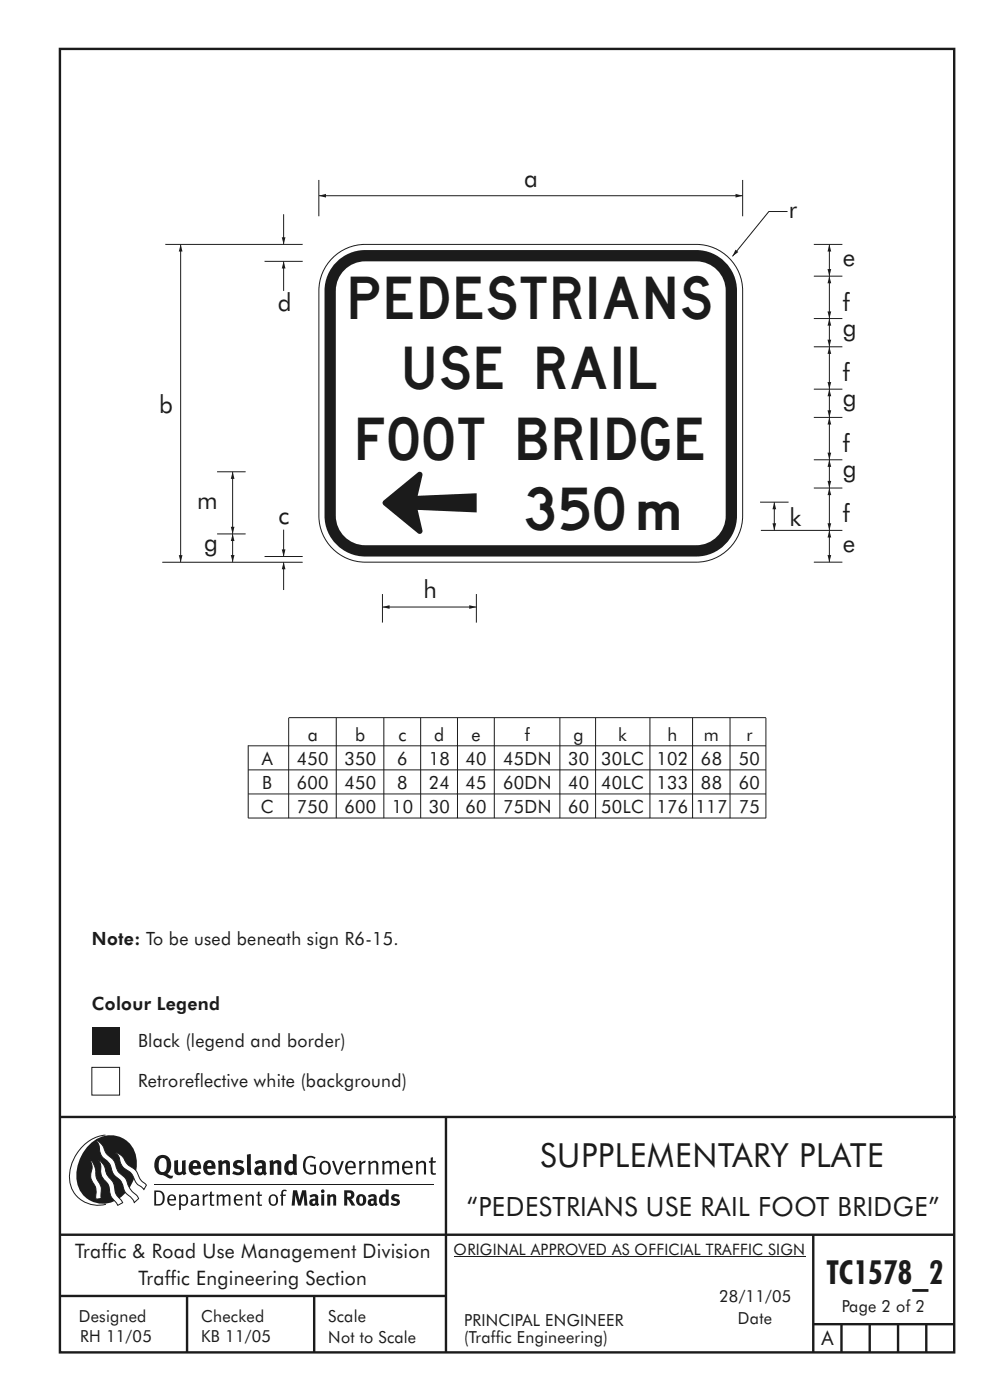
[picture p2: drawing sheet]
<svg xmlns="http://www.w3.org/2000/svg" width="210mm" height="297mm" viewBox="0 0 210 297" stroke-linecap="round" stroke-linejoin="round" font-family="sans-serif">
<g fill="none" stroke="#1f1a17" stroke-width=".51">
<path d="M12.7 10.4h190v276.9h-190zM12.7 237.3h190.3M94.7 237.2v50.1M12.7 262.3h190.1M12.7 275.3h82M39.7 275.3v12M66.7 275.3v12M172.7 262.3v25M172.7 281.3h30M178.7 281.3v6M184.7 281.3v6M190.7 281.3v6"/>
<path d="M196.7 281.3v6"/>
</g>
<path d="M96.3 267h74.8" fill="none" stroke="#1f1a17" stroke-width=".21"/>
<g fill="#1f1a17">
<path d="M65 245.9a1.61 1.61 0 0 1 2 0l-.2 .3a1.17 1.17 0 0 0-1.4-.2 1.17 1.17 0 0 0-.5 1.3 1.42 1.42 0 0 0 1.2 1.8l.6-.1v-1.2h-.8l-.1-.4h1.3v1.8a1.82 1.82 0 0 1-2.1 0 1.82 1.82 0 0 1-.6-2.1l.2-.7z" fill-rule="evenodd"/>
<path d="M68.3 246.8a1.77 1.77 0 0 0 .3 2.7 1.39 1.39 0 0 0 1.4-.5 1.39 1.39 0 0 0 .2-1.5 1.19 1.19 0 0 0-1.9-.7zM68.6 247.1a.83 .83 0 0 1 1 .1 .83 .83 0 0 1 .2 .9 .75 .75 0 0 1-.6 1.1 .75 .75 0 0 1-.9-.9l.1-.9z" fill-rule="evenodd"/>
<path d="M70.5 246.6h.5l.8 2.4 .8-2.4h.4l-1 2.9h-.4z" fill-rule="evenodd"/>
<path d="M73.6 247a1.74 1.74 0 0 0 .5 2.5l1-.1 .4-.2-.2-.3a.89 .89 0 0 1-1 .2 .89 .89 0 0 1-.5-1h1.8a1.15 1.15 0 0 0-.5-1.4 1.15 1.15 0 0 0-1.5 .3zM74 247.1a.67 .67 0 0 1 .8-.1 .67 .67 0 0 1 .3 .8h-1.3z" fill-rule="evenodd"/>
<path d="M76.2 246.7l.5-.1v.4l.6-.4h.4l-.2 .5a.61 .61 0 0 0-.7 .6v1.8h-.5z" fill-rule="evenodd"/>
<path d="M78.2 246.7l.4-.1 .1 .4a.89 .89 0 0 1 .9-.4 .89 .89 0 0 1 .8 .7v2.2h-.5v-2.2l-.1-.2-.3-.1-.8 .3v2.2h-.4z" fill-rule="evenodd"/>
<path d="M81.1 246.7l.5-.1v.4a.83 .83 0 0 1 .8-.4 .83 .83 0 0 1 .7 .4 .86 .86 0 0 1 1-.4 .86 .86 0 0 1 .7 .7v2.2h-.5v-2.4a.5 .5 0 0 0-.8 .1l-.3 .2v2.1h-.5v-2.3l-.3-.2-.8 .3v2.2h-.4z" fill-rule="evenodd"/>
<path d="M85.7 247a1.74 1.74 0 0 0 .5 2.5l1-.1 .4-.2-.2-.3a.89 .89 0 0 1-1 .2 .89 .89 0 0 1-.5-1h1.7a1.15 1.15 0 0 0-.4-1.4 1.15 1.15 0 0 0-1.5 .3zM86.1 247.1a.67 .67 0 0 1 .8-.1 .67 .67 0 0 1 .3 .8h-1.3z" fill-rule="evenodd"/>
<path d="M88.3 246.7l.4-.1 .1 .4a.89 .89 0 0 1 1-.4 .89 .89 0 0 1 .7 .7v2.2h-.5v-2.2l-.1-.2-.3-.1-.8 .3v2.2h-.4z" fill-rule="evenodd"/>
<path d="M91.5 245.9l.5-.1-.1 .8h.7l-.1 .4h-.6v2.1l.1 .1h.5l.1 .3a.71 .71 0 0 1-1.1-.6v-1.9h-.4v-.4h.4z" fill-rule="evenodd"/>
<path d="M37 246.6l.8-.2v2a.46 .46 0 0 0 .2 .6 .46 .46 0 0 0 .7-.2v-2.2l.7-.2v2.4l.2 .5-.6 .3-.2-.3a1.03 1.03 0 0 1-1.2 .3 1.03 1.03 0 0 1-.6-1.1z" fill-rule="evenodd"/>
<path d="M40.5 246.8a1.64 1.64 0 0 0-.1 2.3 1.64 1.64 0 0 0 2.3 .1l-.3-.4a.78 .78 0 0 1-.9 .3 .78 .78 0 0 1-.6-.8h1.8a1.37 1.37 0 0 0-.5-1.7 1.37 1.37 0 0 0-1.7 .2zM41.1 247.2a.48 .48 0 0 1 .6-.1 .48 .48 0 0 1 .2 .6h-.9z" fill-rule="evenodd"/>
<path d="M43.5 246.8a1.65 1.65 0 0 0-.2 2 1.65 1.65 0 0 0 1.9 .7l.6-.3-.4-.4a.78 .78 0 0 1-.9 .3 .78 .78 0 0 1-.5-.8h1.8a1.37 1.37 0 0 0-.6-1.7 1.37 1.37 0 0 0-1.7 .2zM44.1 247.2a.48 .48 0 0 1 .7-.1 .48 .48 0 0 1 .1 .6h-.9z" fill-rule="evenodd"/>
<path d="M46.3 246.6l.7-.2 .1 .4a.95 .95 0 0 1 1.1-.3 .95 .95 0 0 1 .6 .8v2.3h-.7l-.1-2.3-.2-.2-.6 .3v2.2h-.8z" fill-rule="evenodd"/>
<path d="M49.7 246.8a1.73 1.73 0 0 1 2.1-.1l-.3 .5-.5-.2a.42 .42 0 0 0-.6 .3l.1 .2a1.23 1.23 0 0 1 1.4 1.1 1.47 1.47 0 0 1-2.3 .9l-.3-.2 .3-.6 .8 .3a.47 .47 0 0 0 .7-.3 .87 .87 0 0 0-1.1-.5l-.4-.2-.1-.4z" fill-rule="evenodd"/>
<path d="M54.1 246.8l.3 .6 .3-.2a.62 .62 0 0 1 .9 .1l.1 .4a1.21 1.21 0 0 0-1.3 .3 1.21 1.21 0 0 0-.2 1.3 1.19 1.19 0 0 0 1.7 0l.4 .4 .4-.5-.2-.3v-1.4a.96 .96 0 0 0-1.4-1.1zM55 248.3l.7-.1v.7a.43 .43 0 0 1-.7 .1 .43 .43 0 0 1 0-.7z" fill-rule="evenodd"/>
<path d="M57.2 246.6l.7-.2 .1 .4a.95 .95 0 0 1 1.1-.3 .95 .95 0 0 1 .6 .8v2.3h-.8v-2.3l-.2-.2-.6 .3v2.2h-.8z" fill-rule="evenodd"/>
<path d="M62.2 245.1v1.5a1.29 1.29 0 0 0-1.4 .2 1.29 1.29 0 0 0-.4 1.3 1.24 1.24 0 0 0 .5 1.3 1.24 1.24 0 0 0 1.4 0l.1 .2h.7l-.1-4.4zM61.5 247.2l.4-.1 .3 .2v1.5l-.2 .1a.48 .48 0 0 1-.7-.4 1.52 1.52 0 0 1 .2-1.3z" fill-rule="evenodd"/>
<path d="M52.4 245.3l.8-.2 .2 4.5h-.8v-.2z" fill-rule="evenodd"/>
</g>
<path d="M22.4 241.1a9 9 0 0 0-7.3 10.9 6.2 6.2 0 0 0 7.4 3.8M32.8 251.7h59.4" fill="none" stroke="#1f1a17" stroke-width=".21"/>
<path d="M19.1 243a5.7 5.7 0 0 1 6.6-1.4 5.7 5.7 0 0 1 3.4 5.7 8.6 8.6 0 0 1-6.3 8.3 5.7 5.7 0 0 1-6.5-7 9.9 9.9 0 0 1 2.8-5.6z" fill-rule="evenodd" fill="#1f1a17"/>
<path d="M24.5 244.8a3.1 3.1 0 0 1 2.3 2.2l.8 .7a3.2 3.2 0 0 1 1.9 2.4l.4 .6 1.2 1.1-.5 .9-.3-.3a3.5 3.5 0 0 1-1.8-2.1 3.8 3.8 0 0 0-2.2-2.2 3.5 3.5 0 0 1-1-2.2zM20.5 242.2a3.4 3.4 0 0 1 1.9 2.4l.7 .9a3.7 3.7 0 0 1 1.8 2.9l.7 .9a3.5 3.5 0 0 1 1.7 2.6 6.3 6.3 0 0 0 1.9 2.2l.2 .5-.9 .9a6.1 6.1 0 0 0-1.9-2.3l-.3-.7a3.6 3.6 0 0 0-2-2.8l-.5-1a3.6 3.6 0 0 0-2-2.8 3.7 3.7 0 0 1-.7-2.4zM21 246.4a3.4 3.4 0 0 1 1.6 2.7l.5 1a3.8 3.8 0 0 1 1.4 3.1l.3 .7 1.2 1.6-1 .5-.5-.7a3.2 3.2 0 0 1-1.3-2.8 4.3 4.3 0 0 0-1.4-2.2 4.7 4.7 0 0 1-.4-3zM19.3 246.4a5.1 5.1 0 0 1 1.1 3.7l.3 .7a3.1 3.1 0 0 1 .7 3l.1 .8-1.1 .2-.1-.8a3.5 3.5 0 0 0-.8-3.3 3.6 3.6 0 0 1 .1-2.5z" fill-rule="evenodd" fill="#fff" stroke="#1f1a17" stroke-width=".21"/>
<g fill="#1f1a17">
<path d="M19.5 218.2h5.9v5.9h-5.9z"/>
<path d="M33.4 245.8a2.51 2.51 0 0 0 .4 3.7l.8 .1a2.78 2.78 0 0 0 2 .7l.2-.6h-.5l-.8-.3a2.56 2.56 0 0 0 0-3.8 1.83 1.83 0 0 0-2.1 .2zM34.1 246.1a.87 .87 0 0 1 1 .1 .87 .87 0 0 1 .3 .9v.4a1.17 1.17 0 0 1-.8 1.5l-.4-.1a2.38 2.38 0 0 1-.1-2.8z" fill-rule="evenodd"/>
<path d="M33.2 253.2v2.6a1.12 1.12 0 0 0 1.1-.3 1.12 1.12 0 0 0 .3-1.2l-.1-.5-.4-.5zM32.8 252.9h1.1a1.67 1.67 0 0 1 1.1 1.6 1.67 1.67 0 0 1-1.2 1.6h-1zM36.1 254.2l-.2 .5h1.1a.55 .55 0 0 0-.2-.6 .55 .55 0 0 0-.7 .1zM35.8 254a.95 .95 0 0 1 1.2-.1 .95 .95 0 0 1 .4 1.1h-1.5a.72 .72 0 0 0 .4 .8 .72 .72 0 0 0 .9-.2l.1 .3a1.15 1.15 0 0 1-1.5 0 1.15 1.15 0 0 1-.2-1.5zM38.4 254.4v1.1a.7 .7 0 0 0 1 .2 .7 .7 0 0 0 .2-.9 .61 .61 0 0 0-.4-.7 .61 .61 0 0 0-.8 .3zM38 253.8l.4-.1v.4a.95 .95 0 0 1 1.2-.2 .95 .95 0 0 1 .4 1.2 .92 .92 0 0 1-.5 .9 .92 .92 0 0 1-1.1-.1v1.1l-.4 .1zM41 255.1a.5 .5 0 0 0 .2 .8 .5 .5 0 0 0 .6-.4l.1-.6zM40.6 254a1 1 0 0 1 1.6 .3v1.4l.2 .2-.2 .3-.3-.4a.78 .78 0 0 1-1.4 0 .78 .78 0 0 1 .8-1.1h.6a.58 .58 0 0 0-.4-.7 .58 .58 0 0 0-.7 .2zM43 253.8l.3-.1 .1 .4 .3-.3 .5-.1-.2 .4a.52 .52 0 0 0-.6 .5v1.5h-.3zM44.6 253.2l.4-.1v.7h.6l-.2 .2h-.4v1.5a.35 .35 0 0 0 .5 .3v.3a.57 .57 0 0 1-.6 .1 .57 .57 0 0 1-.3-.6v-1.6h-.3v-.2h.3zM46 253.8l.3-.1 .1 .4 .2-.2a.64 .64 0 0 1 1 .2 .7 .7 0 0 1 .8-.4 .7 .7 0 0 1 .6 .6v1.8h-.4v-1.7l-.3-.4-.6 .4v1.7h-.4v-1.7a.38 .38 0 0 0-.3-.4 .38 .38 0 0 0-.4 .2l-.2 .2v1.7h-.4zM50.2 254.2l-.1 .5h1a.55 .55 0 0 0-.2-.6 .55 .55 0 0 0-.7 .1zM49.9 254a.95 .95 0 0 1 1.2-.1 .95 .95 0 0 1 .4 1.1h-1.4a.72 .72 0 0 0 .4 .8 .72 .72 0 0 0 .8-.2l.2 .3a1.15 1.15 0 0 1-1.5 0 1.15 1.15 0 0 1-.3-1.5zM52.1 253.8l.3-.1 .1 .4a.72 .72 0 0 1 .8-.4 .72 .72 0 0 1 .6 .6v1.8h-.4v-1.6a.45 .45 0 0 0-.3-.5 .45 .45 0 0 0-.5 .2l-.2 .2v1.7h-.3zM54.8 253.2l.4-.1-.1 .7h.6l-.1 .2h-.5v1.5a.35 .35 0 0 0 .5 .3l.1 .3a.57 .57 0 0 1-.6 .1 .57 .57 0 0 1-.4-.6v-1.6h-.3v-.2h.3zM57.6 254.1l-.2 .8a.65 .65 0 0 0 .3 .8 .65 .65 0 0 0 .9-.2v-.1a.93 .93 0 0 0-.7-1.4zM57.3 254a1.12 1.12 0 0 1 1.5 0 1.12 1.12 0 0 1 .2 1.5 1.01 1.01 0 0 1-1.3 .6 1.01 1.01 0 0 1-.7-1.2zM59.9 252.9l.5-.2 .5 .1-.1 .3-.4-.1-.3 .2v.6h.7l-.2 .2h-.5v2.1h-.4v-2.1h-.2v-.2h.2zM62.2 252.8l-.3 3.3h.7l.1-2.3 .6 2.3h.6l.6-2.3 .2 2.3h.6l-.3-3.3h-.8l-.6 2.2-.5-2.2zM65.7 254l.3 .4a.51 .51 0 0 1 .5-.3 .51 .51 0 0 1 .5 .4v.1a.88 .88 0 0 0-1.2 .4 .88 .88 0 0 0 .2 1.1 .9 .9 0 0 0 1.1-.2l.4 .3 .3-.4-.2-.3v-1a.87 .87 0 0 0-.5-.9 .87 .87 0 0 0-1 .2zM66.5 255.1l.5-.1-.1 .6-.1 .1h-.3l-.1-.2zM68.2 253.7v2.4h.7v-2.5zM68.2 253a.39 .39 0 0 0 .7 0 .39 .39 0 0 0-.7 0zM69.4 253.8l.1 2.3h.6v-1.7a.33 .33 0 0 1 .4-.2 .33 .33 0 0 1 .3 .3v1.6h.6v-1.8a.75 .75 0 0 0-.5-.6 .75 .75 0 0 0-.8 .2l-.1-.3zM73.1 252.8v3.3h.6v-1.4l.3 .3 .7 1.1h.8l-1-1.4a.94 .94 0 0 0 .8-1 .94 .94 0 0 0-1-.9zM73.7 253.4a.51 .51 0 0 1 .8 .1 .51 .51 0 0 1-.2 .7h-.6zM75.9 254a1.19 1.19 0 0 0 0 1.7 1.19 1.19 0 0 0 1.7 0 1.19 1.19 0 0 0-.1-1.6 1.19 1.19 0 0 0-1.6-.1zM76.5 254.2l.2-.1a.99 .99 0 0 1 0 1.6 1.06 1.06 0 0 1-.2-1.5zM78.1 254l.3 .4a.51 .51 0 0 1 .5-.3 .51 .51 0 0 1 .5 .4v.1a.88 .88 0 0 0-1.1 .4 .88 .88 0 0 0 .2 1.1 .9 .9 0 0 0 1-.2l.4 .3 .3-.4-.2-.3v-1a.87 .87 0 0 0-.5-.9 .87 .87 0 0 0-1 .2zM78.9 255.1l.5-.1v.6l-.2 .1h-.3l-.1-.2zM81.9 252.6v1.2a1.2 1.2 0 0 0-1.3 .6 1.2 1.2 0 0 0 .1 1.4l.6 .3 .7-.1 .1 .1h.5l-.1-3.4zM81.4 254.2l.5 .1v1.2a.46 .46 0 0 1-.6 0 .46 .46 0 0 1-.1-.6zM83.3 253.9a.79 .79 0 0 0-.1 .9 .79 .79 0 0 0 .9 .4 .33 .33 0 0 1 .1 .5 .33 .33 0 0 1-.5 0l-.5-.3-.2 .5a1.15 1.15 0 0 0 1.2 .3 1.15 1.15 0 0 0 .7-1 1.49 1.49 0 0 0-1.1-.8 .4 .4 0 0 1 .2-.3 .4 .4 0 0 1 .5 .1l.1 .1 .2-.4a1.47 1.47 0 0 0-1.5 0z" fill-rule="evenodd"/>
</g>
<g fill="#fff" stroke="#1f1a17" stroke-width=".21">
<path d="M19.5 226.7h5.9v5.9h-5.9z" fill-rule="evenodd"/>
<path d="M70.2 55.2a9.8 9.8 0 0 1 7.4-3.3h70.3a9.9 9.9 0 0 1 9.8 9.9v47.8a9.9 9.9 0 0 1-9.8 9.8h-70.3a9.9 9.9 0 0 1-9.9-9.8v-47.8a9.8 9.8 0 0 1 2.5-6.6z" fill-rule="evenodd"/>
</g>
<path d="M71.5 55.7a8.6 8.6 0 0 1 6.1-2.6h70.3a8.7 8.7 0 0 1 8.6 8.7v47.8a8.7 8.7 0 0 1-8.6 8.6h-70.3a8.7 8.7 0 0 1-8.7-8.6v-47.8a8.6 8.6 0 0 1 2.6-6.1z" fill-rule="evenodd" fill="#1f1a17"/>
<path d="M73.2 57.3a6.2 6.2 0 0 1 4.4-1.8h70.3a6.3 6.3 0 0 1 6.2 6.3v47.8a6.3 6.3 0 0 1-6.2 6.2h-70.3a6.3 6.3 0 0 1-6.3-6.2v-47.8a6.2 6.2 0 0 1 1.9-4.5z" fill-rule="evenodd" fill="#fff"/>
<path d="M161.6 112.7h17.3M172.8 119.4h6.1M176.1 112.7v6.7" fill="none" stroke="#1f1a17" stroke-width=".21"/>
<g fill="#1f1a17">
<path d="M176.1 112.7l.4 1.5h-.7l.3-1.5 .4 1.5z" fill-rule="evenodd"/>
<path d="M175.8 117.9h.7l-.4 1.5 .4-1.5-.4 1.5z" fill-rule="evenodd"/>
</g>
<path d="M67.7 38.2v7.7M157.7 38.2v7.7M67.7 41.6h90" fill="none" stroke="#1f1a17" stroke-width=".21"/>
<g fill="#1f1a17">
<path d="M67.7 41.6l1.5-.4v.8l-1.5-.4 1.5-.4z" fill-rule="evenodd"/>
<path d="M156.2 41.2l1.5 .4-1.5 .4v-.8l1.5 .4z" fill-rule="evenodd"/>
</g>
<path d="M167.3 44.9h-4l-7.7 9.6" fill="none" stroke="#1f1a17" stroke-width=".21"/>
<path d="M156.2 53l.6 .5-1.2 1z" fill-rule="evenodd" fill="#1f1a17"/>
<path d="M172.8 51.9h6.1M172.8 58.7h6.1M176.1 51.9v6.8" fill="none" stroke="#1f1a17" stroke-width=".21"/>
<g fill="#1f1a17">
<path d="M176.1 51.9l.4 1.5h-.7l.3-1.5 .4 1.5z" fill-rule="evenodd"/>
<path d="M175.8 57.2h.7l-.4 1.5 .4-1.5-.4 1.5z" fill-rule="evenodd"/>
</g>
<path d="M176.1 103.7v9" fill="none" stroke="#1f1a17" stroke-width=".21"/>
<g fill="#1f1a17">
<path d="M176.1 103.7l.4 1.5h-.7l.3-1.5 .4 1.5z" fill-rule="evenodd"/>
<path d="M175.8 111.2h.7l-.4 1.5 .4-1.5-.4 1.5z" fill-rule="evenodd"/>
</g>
<path d="M172.8 97.7h6.1M176.1 97.7v6M172.8 103.7h6.1" fill="none" stroke="#1f1a17" stroke-width=".21"/>
<g fill="#1f1a17">
<path d="M176.1 97.7l.4 1.5h-.7l.3-1.5 .4 1.5z" fill-rule="evenodd"/>
<path d="M175.8 102.2h.7l-.4 1.5 .4-1.5-.4 1.5z" fill-rule="evenodd"/>
</g>
<path d="M176.1 88.7v9" fill="none" stroke="#1f1a17" stroke-width=".21"/>
<g fill="#1f1a17">
<path d="M176.1 88.7l.4 1.5h-.7l.3-1.5 .4 1.5z" fill-rule="evenodd"/>
<path d="M175.8 96.2h.7l-.4 1.5 .4-1.5-.4 1.5z" fill-rule="evenodd"/>
</g>
<path d="M172.8 88.7h6.1M176.1 82.7v6" fill="none" stroke="#1f1a17" stroke-width=".21"/>
<g fill="#1f1a17">
<path d="M176.1 82.7l.4 1.5h-.7l.3-1.5 .4 1.5z" fill-rule="evenodd"/>
<path d="M175.8 87.2h.7l-.4 1.5 .4-1.5-.4 1.5z" fill-rule="evenodd"/>
</g>
<path d="M176.1 73.7v9M172.8 82.7h6.1" fill="none" stroke="#1f1a17" stroke-width=".21"/>
<g fill="#1f1a17">
<path d="M176.1 73.7l.4 1.5h-.7l.3-1.5 .4 1.5z" fill-rule="evenodd"/>
<path d="M175.8 81.2h.7l-.4 1.5 .4-1.5-.4 1.5z" fill-rule="evenodd"/>
</g>
<path d="M172.8 73.7h6.1M176.1 67.7v6" fill="none" stroke="#1f1a17" stroke-width=".21"/>
<g fill="#1f1a17">
<path d="M176.1 67.7l.4 1.5h-.7l.3-1.5 .4 1.5z" fill-rule="evenodd"/>
<path d="M175.8 72.2h.7l-.4 1.5 .4-1.5-.4 1.5z" fill-rule="evenodd"/>
</g>
<path d="M176.1 58.7v9M172.8 67.7h6.1" fill="none" stroke="#1f1a17" stroke-width=".21"/>
<g fill="#1f1a17">
<path d="M176.1 58.7l.4 1.5h-.7l.3-1.5 .4 1.5z" fill-rule="evenodd"/>
<path d="M175.8 66.2h.7l-.4 1.5 .4-1.5-.4 1.5z" fill-rule="evenodd"/>
</g>
<path d="M164.4 106.7v6" fill="none" stroke="#1f1a17" stroke-width=".21"/>
<g fill="#1f1a17">
<path d="M164.4 106.7l.4 1.5h-.7l.3-1.5 .4 1.5z" fill-rule="evenodd"/>
<path d="M164.1 111.2h.7l-.4 1.5 .4-1.5-.4 1.5z" fill-rule="evenodd"/>
</g>
<path d="M161.4 106.7h6.1" fill="none" stroke="#1f1a17" stroke-width=".21"/>
<path d="M81.5 106.3l7.2-5.9a.6 .6 0 0 1 .7-.1 .6 .6 0 0 1 .3 .7l-1 4.3 12.5-.5v4.1l-12.5-.6 1 4.4a.6 .6 0 0 1-.3 .6 .6 .6 0 0 1-.7 0l-7.3-6.1a.57 .57 0 0 1 .1-.9z" fill-rule="evenodd" fill="#1f1a17"/>
<path d="M60.2 119.4v5.9" fill="none" stroke="#1f1a17" stroke-width=".21"/>
<path d="M60.2 119.4l.4 1.5h-.8z" fill-rule="evenodd" fill="#1f1a17"/>
<path d="M35.1 51.9h29.2M56.2 55.5h8.1M60.2 55.5v6.3M34.5 119.4h29.8M56.2 118.2h8.1" fill="none" stroke="#1f1a17" stroke-width=".21"/>
<path d="M60.2 55.5l.4 1.5h-.8z" fill-rule="evenodd" fill="#1f1a17"/>
<path d="M60.2 45.5v6.4" fill="none" stroke="#1f1a17" stroke-width=".21"/>
<path d="M59.8 50.4h.8l-.4 1.5 .4-1.5-.4 1.5z" fill-rule="evenodd" fill="#1f1a17"/>
<path d="M60.2 112.5v5.7" fill="none" stroke="#1f1a17" stroke-width=".21"/>
<path d="M59.8 116.7h.8l-.4 1.5 .4-1.5-.4 1.5z" fill-rule="evenodd" fill="#1f1a17"/>
<path d="M38.4 51.9v67.5" fill="none" stroke="#1f1a17" stroke-width=".21"/>
<g fill="#1f1a17">
<path d="M38.4 51.9l.4 1.5h-.8l.4-1.5 .4 1.5z" fill-rule="evenodd"/>
<path d="M38 117.9h.8l-.4 1.5 .4-1.5-.4 1.5z" fill-rule="evenodd"/>
</g>
<path d="M81.2 128.9h20M101.2 126.2v6.1" fill="none" stroke="#1f1a17" stroke-width=".21"/>
<g fill="#1f1a17">
<path d="M81.2 128.9l1.5-.3v.7l-1.5-.4 1.5-.3z" fill-rule="evenodd"/>
<path d="M99.7 128.6l1.5 .3-1.5 .4v-.7l1.5 .3z" fill-rule="evenodd"/>
</g>
<path d="M46.1 113.4h6.1M49.4 100.2v13.2M81.2 126.2v6.1" fill="none" stroke="#1f1a17" stroke-width=".21"/>
<g fill="#1f1a17">
<path d="M49.4 100.2l.4 1.5h-.8l.4-1.5 .4 1.5z" fill-rule="evenodd"/>
<path d="M49 111.9h.8l-.4 1.5 .4-1.5-.4 1.5z" fill-rule="evenodd"/>
</g>
<path d="M46.1 100.2h6.1M49.4 113.4v6" fill="none" stroke="#1f1a17" stroke-width=".21"/>
<g fill="#1f1a17">
<path d="M49.4 113.4l.4 1.5h-.8l.4-1.5 .4 1.5z" fill-rule="evenodd"/>
<path d="M49 117.9h.8l-.4 1.5 .4-1.5-.4 1.5z" fill-rule="evenodd"/>
</g>
<g fill="none" stroke="#1f1a17" stroke-width=".21">
<path d="M52.7 158.4h110M61.3 152.5v21.3M61.3 152.4h101.4M71.4 152.5v21.3M81.5 152.5v21.3M89.3 152.5v21.3M97.2 152.5v21.3M105 152.5v21.3M118.9 152.5v21.3M126.5 152.5v21.3M138 152.5v21.3M147.1 152.5v21.3"/>
<path d="M155 152.5v21.3M162.7 152.5v21.3h-110v-15.5M52.7 168.7h110M52.7 163.5h110"/>
</g>
<g font-size="9" fill="#1f1a17">
<text x="74.5" y="67.7">PEDESTRIANS</text>
<text x="86" y="82.7">USE RAIL</text>
<text x="76.1" y="97.7">FOOT BRIDGE</text>
<text x="111.7" y="112.7">350</text>
</g>
<g font-size="7.1" fill="#1f1a17">
<text x="114.7" y="247.9">SUPPLEMENTARY PLATE</text>
<text x="175.5" y="272.8">TC1578_2</text>
</g>
<text font-size="6" fill="#1f1a17" x="135.7" y="112.7">m</text>
<text font-size="5.6" fill="#1f1a17" x="99.2" y="258.3">“PEDESTRIANS USE RAIL FOOT BRIDGE”</text>
<g font-size="5.3" fill="#1f1a17">
<text x="111.3" y="39.7">a</text>
<text x="167.5" y="46.3">r</text>
<text x="179" y="56.5">e</text>
<text x="179" y="66">f</text>
<text x="59" y="66.1">d</text>
<text x="179" y="71.3">g</text>
<text x="179" y="81">f</text>
<text x="33.8" y="87.8">b</text>
<text x="179" y="86.3">g</text>
<text x="179" y="96">f</text>
<text x="179" y="101.3">g</text>
<text x="41.9" y="108">m</text>
<text x="59.2" y="111.4">c</text>
<text x="167.7" y="111.7">k</text>
<text x="179" y="111">f</text>
<text x="43.4" y="117.1">g</text>
<text x="179" y="117.2">e</text>
<text x="90" y="127">h</text>
</g>
<g font-size="4.2" fill="#1f1a17">
<text x="15.9" y="267.3">Traffic &amp; Road Use Management Division</text>
<text x="29.4" y="272.9">Traffic Engineering Section</text>
<text x="174.4" y="285.6">A</text>
</g>
<g font-size="3.9" fill="#1f1a17">
<text x="65.4" y="157.3">a</text>
<text x="75.5" y="157.3">b</text>
<text x="84.7" y="157.3">c</text>
<text x="92.2" y="157.3">d</text>
<text x="100.2" y="157.3">e</text>
<text x="111.5" y="157.3">f</text>
<text x="121.8" y="157.3">g</text>
<text x="131.3" y="157.3">k</text>
<text x="141.7" y="157.3">h</text>
<text x="149.5" y="157.3">m</text>
<text x="158.5" y="157.3">r</text>
<text x="55.6" y="162.5">A</text>
<text x="55.7" y="167.6">B</text>
<text x="63" y="162.4">450</text>
<text x="63" y="167.5">600</text>
<text x="73.1" y="167.5">450</text>
<text x="73.1" y="162.4">350</text>
<text x="84.4" y="162.4">6</text>
<text x="84.4" y="167.5">8</text>
<text x="91.1" y="162.4">18</text>
<text x="91.1" y="167.5">24</text>
<text x="98.9" y="162.4">40</text>
<text x="98.9" y="167.5">45</text>
<text x="106.8" y="167.5">60DN</text>
<text x="106.8" y="162.4">45DN</text>
<text x="120.6" y="162.4">30</text>
<text x="120.6" y="167.5">40</text>
<text x="127.7" y="167.5">40LC</text>
<text x="127.7" y="162.4">30LC</text>
<text x="139.4" y="162.4">102</text>
<text x="139.4" y="167.5">133</text>
<text x="148.9" y="167.5">88</text>
<text x="148.9" y="162.4">68</text>
<text x="156.9" y="162.4">50</text>
<text x="156.9" y="167.5">60</text>
<text x="55.4" y="172.7">C</text>
<text x="63" y="172.6">750</text>
<text x="73.1" y="172.6">600</text>
<text x="83.2" y="172.6">10</text>
<text x="91.1" y="172.6">30</text>
<text x="98.9" y="172.6">60</text>
<text x="106.8" y="172.6">75DN</text>
<text x="120.6" y="172.6">60</text>
<text x="127.7" y="172.6">50LC</text>
<text x="139.4" y="172.6">176</text>
<text x="147.7" y="172.6">117</text>
<text x="156.9" y="172.6">75</text>
<text x="19.5" y="200.7">Note: To be used beneath sign R6-15.</text>
<text x="19.5" y="214.6">Colour Legend</text>
<text x="29.3" y="222.4">Black (legend and border)</text>
<text x="29.3" y="230.9">Retroreflective white (background)</text>
</g>
<g font-size="3.5" fill="#1f1a17">
<text x="16.7" y="280.7">Designed</text>
<text x="42.7" y="280.7">Checked</text>
<text x="69.7" y="280.7">Scale</text>
<text x="98.6" y="281.6">PRINCIPAL ENGINEER</text>
<text x="152.7" y="276.5">28/11/05</text>
<text x="156.7" y="281.3">Date</text>
<text x="178.8" y="278.6">Page 2 of 2</text>
<text x="17" y="285.1">RH 11/05</text>
<text x="42.7" y="285.1">KB 11/05</text>
<text x="69.7" y="285.3">Not to Scale</text>
<text x="98.6" y="285.4">(Traffic Engineering)</text>
</g>
<text font-size="3.4" fill="#1f1a17" x="96.3" y="266.6">ORIGINAL APPROVED AS OFFICIAL TRAFFIC SIGN</text>
</svg>
